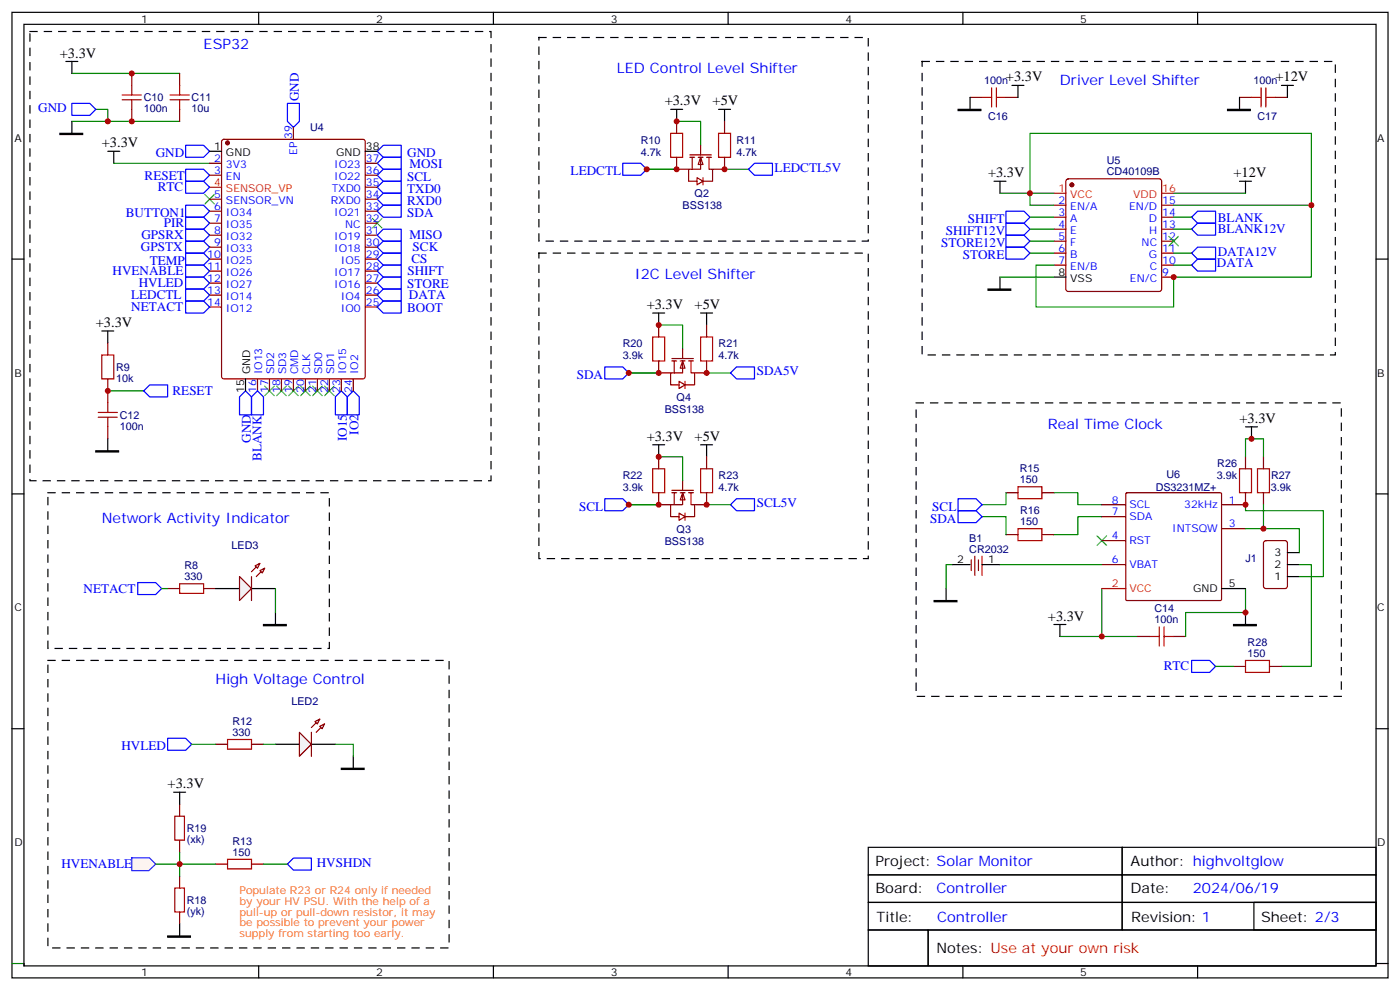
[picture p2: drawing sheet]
<svg xmlns="http://www.w3.org/2000/svg" width="412mm" height="292mm" viewBox="0 0 412 292" stroke-linecap="round" stroke-linejoin="round" font-family="sans-serif">
<g fill="none" stroke="#00f" stroke-width=".35">
<path d="M21.2 30.4h5.3l1.7 1.8-1.7 1.8h-5.3zM84.7 30.4h3.5v5.3l-1.8 1.8-1.7-1.8zM54.7 42.8h5.3l1.7 1.8-1.7 1.7h-5.3zM54.7 49.8h5.3l1.7 1.8-1.7 1.8h-5.3zM111.1 44.6l1.8-1.8h5.3v3.5h-5.3zM111.1 58.7l1.8-1.8h5.3v3.5h-5.3zM111.1 55.1l1.8-1.7h5.3v3.5h-5.3zM111.1 48.1l1.8-1.8h5.3v3.5h-5.3zM111.1 51.6l1.8-1.8h5.3v3.6h-5.3zM54.7 64h5.3l1.7 1.7-1.7 1.8h-5.3zM54.7 60.4h5.3l1.7 1.8-1.7 1.8h-5.3zM54.7 71h5.3l1.7 1.8-1.7 1.7h-5.3z"/>
<path d="M54.7 67.5h5.3l1.7 1.8-1.7 1.7h-5.3zM54.7 78.1h5.3l1.7 1.7-1.7 1.8h-5.3zM54.7 74.5h5.3l1.7 1.8-1.7 1.8h-5.3zM111.1 62.2l1.8-1.8h5.3v3.6h-5.3zM111.1 72.8l1.8-1.8h5.3v3.5h-5.3zM111.1 79.8l1.8-1.7h5.3v3.5h-5.3zM111.1 76.3l1.8-1.8h5.3v3.6h-5.3zM54.7 81.6h5.3l1.7 1.8-1.7 1.7h-5.3zM54.7 85.1h5.3l1.7 1.8-1.7 1.8h-5.3zM111.1 83.4l1.8-1.8h5.3v3.5h-5.3zM111.1 86.9l1.8-1.8h5.3v3.6h-5.3zM111.1 90.4l1.8-1.7h5.3v3.5h-5.3z"/>
<path d="M42.3 115.1l1.8-1.8h5.3v3.6h-5.3zM70.6 116.9l1.7-1.8 1.8 1.8v5.3h-3.5zM100.5 115.1l1.8 1.8v5.3h-3.5v-5.3zM104.1 115.1l1.7 1.8v5.3h-3.5v-5.3zM282.2 150.4h5.3l1.8 1.8-1.8 1.7h-5.3zM282.2 146.9h5.3l1.8 1.7-1.8 1.8h-5.3zM84.7 254.5l1.7-1.8h5.3v3.5h-5.3z"/>
</g>
<g fill="none" stroke="#3c3" stroke-width=".35">
<path d="M109.7 64.3l2.8 2.8M112.5 64.3l-2.8 2.8M78 113.7l2.8 2.8M80.8 113.7l-2.8 2.8M81.5 113.7l2.8 2.8M84.3 113.7l-2.8 2.8M85 113.7l2.8 2.8M87.8 113.7l-2.8 2.8M88.5 113.7l2.9 2.8M91.4 113.7l-2.9 2.8M92.1 113.7l2.8 2.8M94.9 113.7l-2.8 2.8"/>
<path d="M95.6 113.7l2.8 2.8M98.4 113.7l-2.8 2.8M323.1 157.8l2.9 2.8M326 157.8l-2.9 2.8"/>
</g>
<g fill="none" stroke="#008700" stroke-width=".35">
<path d="M21.2 35.7h31.7M21.2 21.6h31.7M28.2 32.2h3.5v3.5M31.7 115.1h10.6M289.3 152.2h7v5.2M296.3 145.1v3.5h-7M310.4 145.1h7.1v3.5h7.1M324.6 152.2h-7.1v5.2h-7.1M280.5 166.3h-1.8v7M294.6 166.3h30M324.6 173.3v14.1h-12.4M366.9 173.3v7.1h-17.7v7"/>
<path d="M324.6 187.4h10.5"/>
</g>
<g fill="none" stroke="#000" stroke-width=".35">
<path d="M19.4 18.1h3.5M21.2 18.1v3.5M21.2 35.7v3.6M30 97.5h3.5M31.7 97.5v3.5M31.7 129.2v3.6M278.7 173.3v3.5M280.5 166.3h5.3M289.3 166.3h5.3M359.8 173.3h7.1M310.4 183.9h3.6M312.2 183.9v3.5"/>
<path d="M366.9 180.4v3.5"/>
</g>
<path d="M17.6 39.3h6.7v.3h-6.7zM28.2 132.8h6.7v.3h-6.7zM275.2 176.8h6.7v.4h-6.7zM363.4 183.9h6.7v.4h-6.7z" fill="#000" stroke="#000" stroke-width=".35"/>
<g fill="none" stroke="#a10000" stroke-width=".35">
<path d="M36 28h5.6M36 29.4h5.6M38.8 25.2v2.8M38.8 29.4v2.8M50.1 28h5.6M50.1 29.4h5.6M52.9 25.2v2.8M52.9 29.4v2.8M30 104.5h3.5v7.1h-3.5zM31.7 118.6v2.9M28.9 121.5h5.7M28.9 122.9h5.7"/>
<path d="M31.7 122.9v2.8M299.9 155.7h7v3.5h-7zM299.9 143.3h7v3.6h-7zM338.7 187.4h2.8M341.5 184.6v5.7M342.9 184.6v5.7M342.9 187.4h2.8"/>
</g>
<g fill="none" stroke="#870000" stroke-width=".35">
<path d="M38.8 21.6v3.6M38.8 32.2v3.5M52.9 21.6v3.6M52.9 32.2v3.5M31.7 101v3.5M31.7 111.6v7M31.7 125.7v3.5M296.3 157.4h3.6M296.3 145.1h3.6M306.9 157.4h3.5M306.9 145.1h3.5M324.6 148.6h7"/>
<path d="M324.6 159.2h7M324.6 152.2h7M331.7 145.3l.3-.2h27.5l.3 .2v31.2l-.2 .3h-27.6l-.3-.1zM359.8 148.6h7.1M359.8 155.7h7.1M286.1 164.9v3.1M287.2 163.8v5.6M288.2 164.9v3.1M289.3 163.8v5.6M324.6 166.3h7M335.1 187.4h3.6M345.7 187.4h3.5"/>
</g>
<path d="M324.6 173.3h7" fill="none" stroke="#f00" stroke-width=".35"/>
<path d="M8.8 9.3h135.8v132.3h-135.8zM271.6 18.1h121.7v86.4h-121.7zM269.9 118.6h125.2v86.5h-125.2zM14.1 194.5h118.2v84.7h-118.2z" fill="none" stroke="#000" stroke-width=".35" stroke-dasharray="2.1 2.1"/>
<path d="M38.7 252.6h5.3l1.9 1.9-2.1 1.9h-5z" fill="#fff7f7" stroke="#420aff" stroke-width=".35"/>
<path d="M81.1 219.2h7.1M91.7 219.2h7.1" fill="none" stroke="#000" stroke-width=".35"/>
<path d="M88.2 215.7l3.5 3.5-3.5 3.5z" fill="#f0f0f0" stroke="#870000" stroke-width=".35"/>
<path d="M94.2 211.8l-2.5 2.4M95.6 213.2l-2.5 2.5" fill="none" stroke="#870000" stroke-width=".35"/>
<g fill="#f0f0f0" stroke="#870000" stroke-width=".35">
<path d="M94.2 213.9l1.4-.7-.7 1.4z"/>
<path d="M92.8 212.5l1.4-.7-.7 1.4z"/>
</g>
<path d="M49.4 173.3h3.5M60 173.3h3.5M63.5 219.2h3.5M74.1 219.2h3.5M91.7 215.7v7" fill="none" stroke="#870000" stroke-width=".35"/>
<path d="M52.9 171.9h7.1v2.8h-7.1zM67 217.8h7.1v2.8h-7.1z" fill="none" stroke="#a10000" stroke-width=".35"/>
<path d="M31.7 44.6h3.6M33.5 44.6v3.5M63.5 173.3h7.1M74.1 173.3h7" fill="none" stroke="#000" stroke-width=".35"/>
<path d="M33.5 48.1h28.2" fill="none" stroke="#008700" stroke-width=".35"/>
<path d="M70.6 169.8l3.5 3.5-3.5 3.5z" fill="#f0f0f0" stroke="#870000" stroke-width=".35"/>
<path d="M76.6 165.9l-2.5 2.5M78 167.3l-2.5 2.5" fill="none" stroke="#870000" stroke-width=".35"/>
<g fill="#f0f0f0" stroke="#870000" stroke-width=".35">
<path d="M76.6 168l1.4-.7-.7 1.4z"/>
<path d="M75.1 166.6l1.5-.7-.8 1.4z"/>
</g>
<g fill="none" stroke="#870000" stroke-width=".35">
<path d="M199.3 35.7v3.6M213.4 35.7v3.6M285.8 28.7h3.5M296.3 28.7h3.6M365.1 28.7h3.6M375.7 28.7h3.5M199.3 46.3v3.5M213.4 46.3v3.5M314.2 52.9l.5-.2h26.8l.5 .2 .2 .5v31.7l-.2 .5-.5 .2h-26.8l-.5-.2-.2-.5v-31.7zM310.4 60.4h3.6M310.4 64h3.6M310.4 67.5h3.6"/>
<path d="M310.4 71h3.6M310.4 74.5h3.6M310.4 78.1h3.6M342.2 60.4h3.5M342.2 64h3.5M342.2 67.5h3.5M342.2 71h3.5M342.2 74.5h3.5M342.2 78.1h3.5M342.2 81.6h3.5M74.1 169.8v7"/>
</g>
<path d="M183.4 48.1h5.3l1.8 1.7-1.8 1.8h-5.3zM220.5 49.8l1.7-1.7h5.3v3.5h-5.3zM296.3 62.2h5.3l1.8 1.8-1.8 1.7h-5.3zM296.3 65.7h5.3l1.8 1.8-1.8 1.8h-5.3zM296.3 72.8h5.3l1.8 1.7-1.8 1.8h-5.3zM296.3 69.3h5.3l1.8 1.7-1.8 1.8h-5.3zM351 78.1l1.8-1.8h5.3v3.5h-5.3zM351 74.5l1.8-1.7h5.3v3.5h-5.3zM40.6 171.6h5.3l1.7 1.7-1.7 1.8h-5.3z" fill="none" stroke="#00f" stroke-width=".35"/>
<path d="M282.2 32.2h6.7v.4h-6.7zM361.6 32.2h6.7v.4h-6.7zM291 85.1h6.7v.4h-6.7zM77.6 183.9h6.7v.4h-6.7z" fill="#000" stroke="#000" stroke-width=".35"/>
<g fill="none" stroke="#000" stroke-width=".35">
<path d="M197.6 32.2h3.5M199.3 32.2v3.5M211.7 32.2h3.5M213.4 32.2v3.5M285.8 28.7v3.5M298.1 25.2h3.5M299.9 25.2v3.5M365.1 28.7v3.5M377.5 25.2h3.5M379.2 25.2v3.5M292.8 53.4h3.5M294.6 53.4v3.5"/>
<path d="M365.1 53.4h3.6M366.9 53.4v3.5M294.6 81.6v3.5M310.4 81.6h3.6M81.1 180.4v3.5"/>
</g>
<g fill="none" stroke="#008700" stroke-width=".35">
<path d="M199.3 35.7h7.1v7.1M190.5 49.8h8.8M213.4 49.8h7.1M294.6 56.9h15.8M345.7 56.9h21.2M303.4 74.5h7M303.4 64h7M303.4 67.5h7M303.4 71h7M310.4 60.4h-7v-21.1h82.9v42.3h-40.6v8.8h-40.5v-12.3h5.2M345.7 78.1h5.3M345.7 74.5h5.3"/>
<path d="M294.6 81.6h15.8M47.6 173.3h1.8M81.1 173.3v7.1"/>
</g>
<path d="M14.1 145.1h82.9v45.9h-82.9z" fill="none" stroke="#000" stroke-width=".35" stroke-dasharray="2.1 2.1"/>
<path d="M60.3 57.3l2.8 2.8M63.1 57.3l-2.8 2.8M344.3 69.6l2.8 2.8M347.1 69.6l-2.8 2.8" fill="none" stroke="#3c3" stroke-width=".35"/>
<circle cx="315.7" cy="54.4" r=".53" fill="#870000" stroke="#870000" stroke-width=".35"/>
<path d="M310.4 56.9h3.6M342.2 56.9h3.5" fill="none" stroke="#f00" stroke-width=".35"/>
<path d="M197.6 39.3h3.5v7h-3.5zM211.7 39.3h3.5v7h-3.5zM289.3 28.7h2.8M292.1 25.9v5.6M293.5 28.7h2.8M293.5 25.9v5.6M368.7 28.7h2.8M371.5 25.9v5.6M372.9 28.7h2.8M372.9 25.9v5.6" fill="none" stroke="#a10000" stroke-width=".35"/>
<path d="M206.4 46.3l.7 2.1h-1.4z" fill="#fff" stroke="#870000" stroke-width=".35"/>
<g fill="none" stroke="#870000" stroke-width=".35">
<path d="M86.4 37.5v3.5M61.7 48.1h3.6M61.7 51.6h3.6M61.7 58.7h3.6M65.5 41.2l.5-.2h40.9l.6 .5 .1 69.4-.5 .6-41.1 .1-.7-.5v-69.4zM107.6 48.1h3.5M107.6 51.6h3.5M107.6 58.7h3.5M107.6 55.1h3.5M199.3 49.8h3.5M203.2 45.6h6.3M203.2 46.3h1.4"/>
<path d="M203.9 46.3v3.5M205.3 52.3l1.8 1.1-1.8 1zM205.7 46.3h1.4M206.4 46.3v3.5h-3.6v3.6h2.5M206.4 42.8v2.8M207.1 52.3v2.1M208.1 46.3h1.4M208.8 46.3v3.5h1.1v3.6h-2.8M209.9 49.8h3.5M61.7 62.2h3.6M61.7 65.7h3.6M61.7 69.3h3.6"/>
<path d="M61.7 72.8h3.6M61.7 76.3h3.6M61.7 79.8h3.6M107.6 62.2h3.5M107.6 65.7h3.5M107.6 69.3h3.5M107.6 72.8h3.5M107.6 76.3h3.5M107.6 79.8h3.5M61.7 83.4h3.6M61.7 86.9h3.6M61.7 90.4h3.6"/>
<path d="M107.6 83.4h3.5M107.6 86.9h3.5M107.6 90.4h3.5M75.8 111.6v3.5M79.4 111.6v3.5M82.9 111.6v3.5M86.4 111.6v3.5M90 111.6v3.5M93.5 111.6v3.5M97 111.6v3.5M100.5 111.6v3.5M104.1 111.6v3.5"/>
<path d="M52.9 236.8v3.5M52.9 247.4v3.5M52.9 258v3.5M63.5 254.5h3.5M74.1 254.5h3.5M52.9 268.6v3.5"/>
</g>
<path d="M158.7 11h97.1v60h-97.1zM158.7 74.5h97.1v90h-97.1z" fill="none" stroke="#000" stroke-width=".35" stroke-dasharray="2.1 2.1"/>
<circle cx="67" cy="42.1" r=".53" fill="#870000" stroke="#870000" stroke-width=".35"/>
<path d="M61.7 44.6h3.6M107.6 44.6h3.5M72.3 111.6v3.5M51.2 233.3h3.5M52.9 233.3v3.5M104.1 222.7v3.5M52.9 272.1v3.5" fill="none" stroke="#000" stroke-width=".35"/>
<path d="M61.7 55.1h3.6" fill="none" stroke="#f00" stroke-width=".35"/>
<path d="M100.5 226.2h6.7v.4h-6.7zM49.4 275.6h6.7v.4h-6.7z" fill="#000" stroke="#000" stroke-width=".35"/>
<path d="M345.7 67.5h5.3M345.7 64h5.3M345.7 60.4h40.6M56.4 219.2h7.1M77.6 219.2h3.5M98.8 219.2h5.3v3.5M45.9 254.5h17.6M52.9 250.9v7.1M77.6 254.5h7.1" fill="none" stroke="#008700" stroke-width=".35"/>
<path d="M111.1 69.3l1.8-1.8h5.3v3.5h-5.3zM351 64l1.8-1.8h5.3v3.5h-5.3zM351 67.5l1.8-1.8h5.3v3.6h-5.3zM54.7 88.7h5.3l1.7 1.7-1.7 1.8h-5.3zM49.4 217.4h5.3l1.7 1.8-1.7 1.7h-5.3z" fill="none" stroke="#00f" stroke-width=".35"/>
<path d="M51.5 240.3h2.8v7.1h-2.8zM67 253h7.1v2.9h-7.1zM51.5 261.5h2.8v7.1h-2.8z" fill="none" stroke="#a10000" stroke-width=".35"/>
<path d="M201.1 145.1l.7 2.1h-1.4z" fill="#fff" stroke="#870000" stroke-width=".35"/>
<path d="M194 148.6h3.6M197.9 144.4h6.4M197.9 145.1h1.4M198.6 145.1v3.5M200 151.1l1.8 1.1-1.8 1zM200.4 145.1h1.4M201.1 145.1v3.5h-3.5v3.6h2.4M201.1 141.6v2.8M201.8 151.1v2.1M202.8 145.1h1.5M203.6 145.1v3.5h1v3.6h-2.8M204.6 148.6h3.5" fill="none" stroke="#870000" stroke-width=".35"/>
<path d="M192.3 92.2h3.5M194 92.2v3.5M206.4 92.2h3.5M208.1 92.2v3.5M192.3 131h3.5M194 131v3.5M206.4 131h3.5M208.1 131v3.5" fill="none" stroke="#000" stroke-width=".35"/>
<path d="M194 95.7h7.1v7.1M185.2 109.8h8.8M208.1 109.8h7.1M194 134.5h7.1v7.1M185.2 148.6h8.8M208.1 148.6h7.1" fill="none" stroke="#008700" stroke-width=".35"/>
<path d="M178.2 108.1h5.2l1.8 1.7-1.8 1.8h-5.2zM215.2 109.8l1.8-1.7h5.2v3.5h-5.2zM178.2 146.9h5.2l1.8 1.7-1.8 1.8h-5.2zM215.2 148.6l1.8-1.7h5.2v3.5h-5.2z" fill="none" stroke="#00f" stroke-width=".35"/>
<path d="M201.1 106.3l.7 2.1h-1.4z" fill="#fff" stroke="#870000" stroke-width=".35"/>
<g fill="none" stroke="#870000" stroke-width=".35">
<path d="M194 95.7v3.5M208.1 95.7v3.5M194 106.3v3.5h3.6M197.9 105.6h6.4M197.9 106.3h1.4M198.6 106.3v3.5M200 112.3l1.8 1-1.8 1.1zM200.4 106.3h1.4M201.1 106.3v3.5h-3.5v3.5h2.4M201.1 102.8v2.8M201.8 112.3v2.1M202.8 106.3h1.5"/>
<path d="M203.6 106.3v3.5h1v3.5h-2.8M208.1 106.3v3.5h-3.5M194 134.5v3.5M208.1 134.5v3.5M366.9 134.5v3.5M372.2 134.5v3.5M194 145.1v3.5M208.1 145.1v3.5M366.9 145.1v3.5M372.2 145.1v3.5M372.4 159.4l.5-.2h5.6l.7 .4v13l-.4 .7h-5.9l-.7-.4v-13zM363.4 196.3h3.5"/>
<path d="M373.9 196.3h3.6"/>
</g>
<path d="M192.3 99.2h3.5v7.1h-3.5zM206.4 99.2h3.5v7.1h-3.5zM192.3 138h3.5v7.1h-3.5zM206.4 138h3.5v7.1h-3.5zM365.1 138h3.6v7.1h-3.6zM370.4 138h3.5v7.1h-3.5zM366.9 194.5h7v3.5h-7z" fill="none" stroke="#a10000" stroke-width=".35"/>
<path d="M54.7 53.4h5.3l1.7 1.7-1.7 1.8h-5.3zM75.8 115.1l1.8 1.8v5.3h-3.5v-5.3zM351 194.5h5.3l1.8 1.8-1.8 1.7h-5.3z" fill="none" stroke="#00f" stroke-width=".35"/>
<path d="M366.9 134.5v-5.3h5.3v5.3M366.9 148.6v1.8h22.9v19.4h-7M372.2 148.6v7.1h-5.3M372.2 155.7h10.6v7M382.8 166.3h3.5v30h-8.8M358.1 196.3h5.3" fill="none" stroke="#008700" stroke-width=".35"/>
<g fill="none" stroke="#000" stroke-width=".35">
<path d="M3.5 3.6h405.4v284.4h-405.4zM7.1 7.2h398.2v277.2h-398.2zM76.2 3.6v3.6M145.3 3.6v3.6M214.5 3.6v3.6M283.6 3.6v3.6M352.8 3.6v3.6M3.5 76.3h3.6M405.3 76.3h3.6M366.9 125.7h3.5M368.7 125.7v3.5M3.5 145.5h3.6"/>
<path d="M405.3 145.5h3.6M379.2 162.7h3.6M379.2 169.8h3.6M379.2 166.3h3.6M3.5 214.6h3.6M405.3 214.6h3.6M255.8 249.5h74.8v8.1h-74.8zM255.8 257.6h74.8v8.1h-74.8zM330.6 257.6h74.7v8.1h-74.7zM330.6 249.5h74.7v8.1h-74.7zM255.8 265.7h74.8v8.2h-74.8zM255.8 273.9h17.6v10.5h-17.6z"/>
<path d="M273.4 273.9h131.9v10.5h-131.9zM330.6 265.7h74.7v8.2h-74.7zM369.4 265.7h35.9v8.2h-35.9zM7.1 283.7v.7M76.2 284.4v3.6M145.3 284.4v3.6M214.5 284.4v3.6M283.6 284.4v3.6M352.8 284.4v3.6M405.3 283.7h3.6"/>
</g>
<path d="M3.5 283.7h3.6" fill="none" stroke="#090" stroke-width=".35"/>
<g fill="#c00">
<circle cx="324.6" cy="187.4" r=".88"/>
<circle cx="31.8" cy="115.1" r=".88"/>
<circle cx="31.8" cy="35.7" r=".88"/>
<circle cx="38.8" cy="21.6" r=".88"/>
<circle cx="366.9" cy="180.4" r=".88"/>
<circle cx="38.8" cy="35.7" r=".88"/>
<circle cx="303.4" cy="56.9" r=".88"/>
<circle cx="345.7" cy="81.6" r=".88"/>
<circle cx="213.4" cy="49.8" r=".88"/>
<circle cx="199.3" cy="35.7" r=".88"/>
<circle cx="199.3" cy="49.8" r=".88"/>
<circle cx="190.5" cy="49.8" r=".88"/>
<circle cx="52.9" cy="254.5" r=".88"/>
<circle cx="386.3" cy="60.4" r=".88"/>
<circle cx="208.1" cy="109.8" r=".88"/>
<circle cx="194" cy="95.7" r=".88"/>
<circle cx="194" cy="109.8" r=".88"/>
<circle cx="185.2" cy="109.8" r=".88"/>
<circle cx="185.2" cy="148.6" r=".88"/>
<circle cx="194" cy="148.6" r=".88"/>
<circle cx="194" cy="134.5" r=".88"/>
<circle cx="208.1" cy="148.6" r=".88"/>
<circle cx="368.7" cy="129.2" r=".88"/>
<circle cx="372.2" cy="155.7" r=".88"/>
<circle cx="366.9" cy="148.6" r=".88"/>
</g>
<g font-size="4.2">
<text x="17.6" y="16.9">+3.3V</text>
<text x="296.3" y="24">+3.3V</text>
<text x="375.7" y="24">+12V</text>
<text x="195.8" y="31.1">+3.3V</text>
<text x="209.9" y="31.1">+5V</text>
<text x="30" y="43.4">+3.3V</text>
<text x="291" y="52.2">+3.3V</text>
<text x="363.4" y="52.2">+12V</text>
<text x="190.5" y="91">+3.3V</text>
<text x="204.6" y="91">+5V</text>
<text x="28.2" y="96.3">+3.3V</text>
<text x="365.1" y="124.5">+3.3V</text>
<text x="190.5" y="129.8">+3.3V</text>
<text x="204.6" y="129.8">+5V</text>
<text x="308.7" y="182.7">+3.3V</text>
<text x="49.4" y="232.1">+3.3V</text>
<text x="257.9" y="255.2">Project: Solar Monitor</text>
<text x="333" y="255.2">Author: highvoltglow</text>
<text x="257.9" y="262.9">Board:</text>
<text x="333" y="262.9">Date:</text>
<text x="258.2" y="271.4">Title:</text>
<text x="333.2" y="271.4">Revision: 1</text>
<text x="371.5" y="271.4">Sheet: 2/3</text>
<text x="275.9" y="280.6">Notes: Use at your own risk</text>
</g>
<g font-size="4.2" fill="#00f">
<text x="60" y="14.6">ESP32</text>
<text x="181.7" y="21.6">LED Control Level Shifter</text>
<text x="312.2" y="25.2">Driver Level Shifter</text>
<text x="187" y="82.3">I2C Level Shifter</text>
<text x="308.7" y="126.4">Real Time Clock</text>
<text x="30" y="153.9">Network Activity Indicator</text>
<text x="63.5" y="201.5">High Voltage Control</text>
<text x="275.9" y="262.9">Controller</text>
<text x="351.4" y="262.9">2024/06/19</text>
<text x="276" y="271.4">Controller</text>
</g>
<g font-size="3.9" fill="#00f">
<text x="88" y="29.8" transform="rotate(-90 88 29.8)">GND</text>
<text x="11.3" y="33.1">GND</text>
<text x="45.9" y="46.1">GND</text>
<text x="119.9" y="46.1">GND</text>
<text x="42.6" y="53.1">RESET</text>
<text x="119.9" y="53.2">SCL</text>
<text x="120.7" y="49.3">MOSI</text>
<text x="168.1" y="51.6">LEDCTL</text>
<text x="228.2" y="50.6">LEDCTL5V</text>
<text x="46.5" y="56.4">RTC</text>
<text x="119.9" y="56.7">TXD0</text>
<text x="37" y="63.8">BUTTON1</text>
<text x="119.9" y="60.3">RXD0</text>
<text x="119.9" y="63.8">SDA</text>
<text x="285.1" y="65.7">SHIFT</text>
<text x="358.7" y="65.3">BLANK</text>
<text x="41.6" y="70.5">GPSRX</text>
<text x="48.2" y="67">PIR</text>
<text x="120.6" y="70.5">MISO</text>
<text x="278.7" y="69.2">SHIFT12V</text>
<text x="358.7" y="68.7">BLANK12V</text>
<text x="41.5" y="74">GPSTX</text>
<text x="44.1" y="77.9">TEMP</text>
<text x="121.2" y="77.6">CS</text>
<text x="121.5" y="74">SCK</text>
<text x="277.3" y="72.7">STORE12V</text>
<text x="283.6" y="76.3">STORE</text>
<text x="358.7" y="75.3">DATA12V</text>
<text x="33.1" y="81">HVENABLE</text>
<text x="120" y="81.1">SHIFT</text>
<text x="358.5" y="78.8">DATA</text>
<text x="38.6" y="88.1">LEDCTL</text>
<text x="40.9" y="84.6">HVLED</text>
<text x="119.9" y="84.9">STORE</text>
<text x="120.5" y="88.1">DATA</text>
<text x="38.7" y="91.7">NETACT</text>
<text x="119.9" y="92">BOOT</text>
<text x="169.9" y="111.6">SDA</text>
<text x="222.9" y="110.6">SDA5V</text>
<text x="50.8" y="116.4">RESET</text>
<text x="73.9" y="130.3" transform="rotate(-90 73.9 130.3)">GND</text>
<text x="102.1" y="129.9" transform="rotate(-90 102.1 129.9)">IO15</text>
<text x="105.6" y="128" transform="rotate(-90 105.6 128)">IO2</text>
<text x="77.1" y="135.8" transform="rotate(-90 77.1 135.8)">BLANK</text>
<text x="222.9" y="149.4">SCL5V</text>
<text x="170.6" y="150.4">SCL</text>
<text x="274" y="153.9">SDA</text>
<text x="274.6" y="150.4">SCL</text>
<text x="24.6" y="174.6">NETACT</text>
<text x="342.8" y="197.4">RTC</text>
<text x="35.7" y="220.9">HVLED</text>
<text x="18.1" y="255.7">HVENABLE</text>
<text x="93.3" y="255.4">HVSHDN</text>
</g>
<g font-size="3.2">
<text x="41.6" y="6.8">1</text>
<text x="110.8" y="6.8">2</text>
<text x="179.9" y="6.8">3</text>
<text x="249.1" y="6.8">4</text>
<text x="318.2" y="6.8">5</text>
<text x="4.2" y="41.7">A</text>
<text x="405.7" y="41.7">A</text>
<text x="63.1" y="44.2">1</text>
<text x="66.6" y="46">GND</text>
<text x="99" y="46">GND</text>
<text x="107.8" y="44.2">38</text>
<text x="311.8" y="81.2">8</text>
<text x="315.3" y="83">VSS</text>
<text x="4.2" y="110.9">B</text>
<text x="73.7" y="110.3" transform="rotate(-90 73.7 110.3)">GND</text>
<text x="405.7" y="110.9">B</text>
<text x="72" y="115.8" transform="rotate(-90 72 115.8)">15</text>
<text x="282" y="165.9">2</text>
<text x="291" y="165.9">1</text>
<text x="375.5" y="163.8">3</text>
<text x="375.5" y="167.3">2</text>
<text x="361.9" y="173">5</text>
<text x="375.5" y="170.9">1</text>
<text x="351.5" y="174.4">GND</text>
<text x="4.2" y="180">C</text>
<text x="405.7" y="180">C</text>
<text x="4.2" y="249.2">D</text>
<text x="405.7" y="249.2">D</text>
<text x="41.6" y="287.3">1</text>
<text x="110.8" y="287.3">2</text>
<text x="179.9" y="287.3">3</text>
<text x="249.1" y="287.3">4</text>
<text x="318.2" y="287.3">5</text>
</g>
<g font-size="3.2" fill="#000080">
<text x="42.3" y="29.8">C10</text>
<text x="56.4" y="29.8">C11</text>
<text x="289.9" y="24.8">100n</text>
<text x="369.3" y="24.8">100n</text>
<text x="42.3" y="33">100n</text>
<text x="56.4" y="33">10u</text>
<text x="291" y="35.2">C16</text>
<text x="370.4" y="35.2">C17</text>
<text x="91.4" y="38.6">U4</text>
<text x="188.7" y="45.8">4.7k</text>
<text x="188.7" y="42.3">R10</text>
<text x="217" y="45.8">4.7k</text>
<text x="217" y="42.3">R11</text>
<text x="326" y="51.6">CD40109B</text>
<text x="326" y="48.4">U5</text>
<text x="204.6" y="58.1">Q2</text>
<text x="201.1" y="61.7">BSS138</text>
<text x="183.4" y="105.8">3.9k</text>
<text x="183.4" y="102.3">R20</text>
<text x="211.7" y="105.8">4.7k</text>
<text x="211.7" y="102.3">R21</text>
<text x="34.2" y="112.4">10k</text>
<text x="34.2" y="109.2">R9</text>
<text x="199.3" y="118.1">Q4</text>
<text x="35.3" y="123.3">C12</text>
<text x="195.8" y="121.6">BSS138</text>
<text x="35.3" y="126.5">100n</text>
<text x="358.6" y="137.5">R26</text>
<text x="183.4" y="141.1">R22</text>
<text x="211.7" y="141.1">R23</text>
<text x="300.4" y="142.3">150</text>
<text x="300.4" y="139.1">R15</text>
<text x="343.6" y="140.9">U6</text>
<text x="358.5" y="141">3.9k</text>
<text x="374.5" y="141">R27</text>
<text x="183.4" y="144.6">3.9k</text>
<text x="211.7" y="144.6">4.7k</text>
<text x="340.4" y="144.6">DS3231MZ+</text>
<text x="374.3" y="144.5">3.9k</text>
<text x="300.5" y="154.6">150</text>
<text x="300.5" y="151.4">R16</text>
<text x="68.2" y="161.6">LED3</text>
<text x="195.8" y="160.5">BSS138</text>
<text x="199.3" y="156.9">Q3</text>
<text x="285.5" y="159.6">B1</text>
<text x="54.3" y="167.6">R8</text>
<text x="285.5" y="162.7">CR2032</text>
<text x="366.9" y="165.6">J1</text>
<text x="54.3" y="170.9">330</text>
<text x="340.1" y="183.6">100n</text>
<text x="340.1" y="180.3">C14</text>
<text x="367.5" y="190.2">R28</text>
<text x="367.5" y="193.4">150</text>
<text x="85.8" y="207.5">LED2</text>
<text x="68.5" y="213.5">R12</text>
<text x="68.4" y="216.7">330</text>
<text x="55" y="245">R19</text>
<text x="55" y="248.2">(xk)</text>
<text x="68.4" y="252">150</text>
<text x="68.5" y="248.8">R13</text>
<text x="55" y="269.4">(yk)</text>
<text x="55" y="266.2">R18</text>
</g>
<g font-size="3.2" fill="#00f">
<text x="86.1" y="41" transform="rotate(-90 86.1 41)">39</text>
<text x="63.1" y="47.7">2</text>
<text x="87.5" y="45.7" transform="rotate(-90 87.5 45.7)">EP</text>
<text x="107.8" y="47.7">37</text>
<text x="63.1" y="51.3">3</text>
<text x="66.6" y="49.5">3V3</text>
<text x="66.6" y="53">EN</text>
<text x="98.4" y="53">IO22</text>
<text x="98.4" y="49.5">IO23</text>
<text x="107.8" y="51.3">36</text>
<text x="63.1" y="58.3">5</text>
<text x="97.7" y="56.6">TXD0</text>
<text x="107.8" y="58.3">34</text>
<text x="107.8" y="54.8">35</text>
<text x="63.1" y="61.8">6</text>
<text x="63.1" y="65.4">7</text>
<text x="66.6" y="60.1">SENSOR_VN</text>
<text x="66.6" y="63.6">IO34</text>
<text x="97.5" y="60.1">RXD0</text>
<text x="98.4" y="63.6">IO21</text>
<text x="107.8" y="65.4">32</text>
<text x="107.8" y="61.8">33</text>
<text x="311.8" y="60.1">2</text>
<text x="311.8" y="63.6">3</text>
<text x="315.3" y="61.8">EN/A</text>
<text x="315.3" y="65.4">A</text>
<text x="332.6" y="61.8">EN/D</text>
<text x="338.4" y="65.4">D</text>
<text x="342.4" y="63.6">14</text>
<text x="342.4" y="60.1">15</text>
<text x="63.1" y="68.9">8</text>
<text x="66.6" y="67.1">IO35</text>
<text x="66.6" y="70.7">IO32</text>
<text x="98.4" y="70.7">IO19</text>
<text x="101.7" y="67.1">NC</text>
<text x="107.8" y="68.9">31</text>
<text x="311.8" y="67.1">4</text>
<text x="311.8" y="70.7">5</text>
<text x="315.3" y="68.9">E</text>
<text x="338.5" y="68.9">H</text>
<text x="342.4" y="70.7">12</text>
<text x="342.4" y="67.1">13</text>
<text x="61.1" y="76">10</text>
<text x="63.1" y="72.4">9</text>
<text x="66.6" y="74.2">IO33</text>
<text x="66.6" y="77.7">IO25</text>
<text x="98.4" y="74.2">IO18</text>
<text x="100.4" y="77.7">IO5</text>
<text x="107.8" y="76">29</text>
<text x="107.8" y="72.4">30</text>
<text x="311.8" y="74.2">6</text>
<text x="311.8" y="77.7">7</text>
<text x="315.3" y="72.4">F</text>
<text x="315.3" y="76">B</text>
<text x="336.3" y="72.4">NC</text>
<text x="338.4" y="76">G</text>
<text x="342.4" y="77.7">10</text>
<text x="342.4" y="74.2">11</text>
<text x="61.1" y="79.5">11</text>
<text x="61.1" y="83">12</text>
<text x="66.6" y="81.2">IO26</text>
<text x="98.4" y="81.2">IO17</text>
<text x="107.8" y="83">27</text>
<text x="107.8" y="79.5">28</text>
<text x="315.3" y="79.5">EN/B</text>
<text x="332.8" y="83">EN/C</text>
<text x="338.7" y="79.5">C</text>
<text x="342.4" y="81.2">9</text>
<text x="61.1" y="86.5">13</text>
<text x="66.6" y="84.8">IO27</text>
<text x="66.6" y="88.3">IO14</text>
<text x="98.4" y="84.8">IO16</text>
<text x="100.4" y="88.3">IO4</text>
<text x="107.8" y="86.5">26</text>
<text x="61.1" y="90.1">14</text>
<text x="66.6" y="91.8">IO12</text>
<text x="100.4" y="91.8">IO0</text>
<text x="107.8" y="90.1">25</text>
<text x="77.3" y="110.3" transform="rotate(-90 77.3 110.3)">IO13</text>
<text x="80.8" y="110.3" transform="rotate(-90 80.8 110.3)">SD2</text>
<text x="84.3" y="110.3" transform="rotate(-90 84.3 110.3)">SD3</text>
<text x="87.8" y="110.3" transform="rotate(-90 87.8 110.3)">CMD</text>
<text x="91.4" y="110.3" transform="rotate(-90 91.4 110.3)">CLK</text>
<text x="94.9" y="110.3" transform="rotate(-90 94.9 110.3)">SD0</text>
<text x="98.4" y="110.3" transform="rotate(-90 98.4 110.3)">SD1</text>
<text x="102" y="110.3" transform="rotate(-90 102 110.3)">IO15</text>
<text x="105.5" y="110.3" transform="rotate(-90 105.5 110.3)">IO2</text>
<text x="75.5" y="115.8" transform="rotate(-90 75.5 115.8)">16</text>
<text x="79" y="115.8" transform="rotate(-90 79 115.8)">17</text>
<text x="82.5" y="115.8" transform="rotate(-90 82.5 115.8)">18</text>
<text x="86.1" y="115.8" transform="rotate(-90 86.1 115.8)">19</text>
<text x="89.6" y="115.8" transform="rotate(-90 89.6 115.8)">20</text>
<text x="93.1" y="115.8" transform="rotate(-90 93.1 115.8)">21</text>
<text x="96.7" y="115.8" transform="rotate(-90 96.7 115.8)">22</text>
<text x="100.2" y="115.8" transform="rotate(-90 100.2 115.8)">23</text>
<text x="103.7" y="115.8" transform="rotate(-90 103.7 115.8)">24</text>
<text x="327.5" y="148.3">8</text>
<text x="332.7" y="149.7">SCL</text>
<text x="348.8" y="149.7">32kHz</text>
<text x="361.9" y="148.3">1</text>
<text x="327.5" y="151.8">7</text>
<text x="332.7" y="153.2">SDA</text>
<text x="361.9" y="155.3">3</text>
<text x="327.5" y="158.9">4</text>
<text x="332.7" y="160.3">RST</text>
<text x="345.3" y="156.7">INTSQW</text>
<text x="327.5" y="165.9">6</text>
<text x="332.7" y="167.3">VBAT</text>
</g>
<g font-size="3.2" fill="#f00">
<text x="63.1" y="54.8">4</text>
<text x="66.6" y="56.6">SENSOR_VP</text>
<text x="311.8" y="56.6">1</text>
<text x="315.3" y="58.3">VCC</text>
<text x="333.8" y="58.3">VDD</text>
<text x="342.4" y="56.6">16</text>
<text x="327.5" y="173">2</text>
<text x="332.7" y="174.4">VCC</text>
</g>
<g font-size="3.2" fill="#f60">
<text x="70.6" y="263.3">Populate R23 or R24 only if needed</text>
<text x="70.6" y="266.5">by your HV PSU. With the help of a</text>
<text x="70.6" y="269.6">pull-up or pull-down resistor, it may</text>
<text x="70.6" y="272.8">be possible to prevent your power</text>
<text x="70.6" y="276">supply from starting too early.</text>
</g>
</svg>
